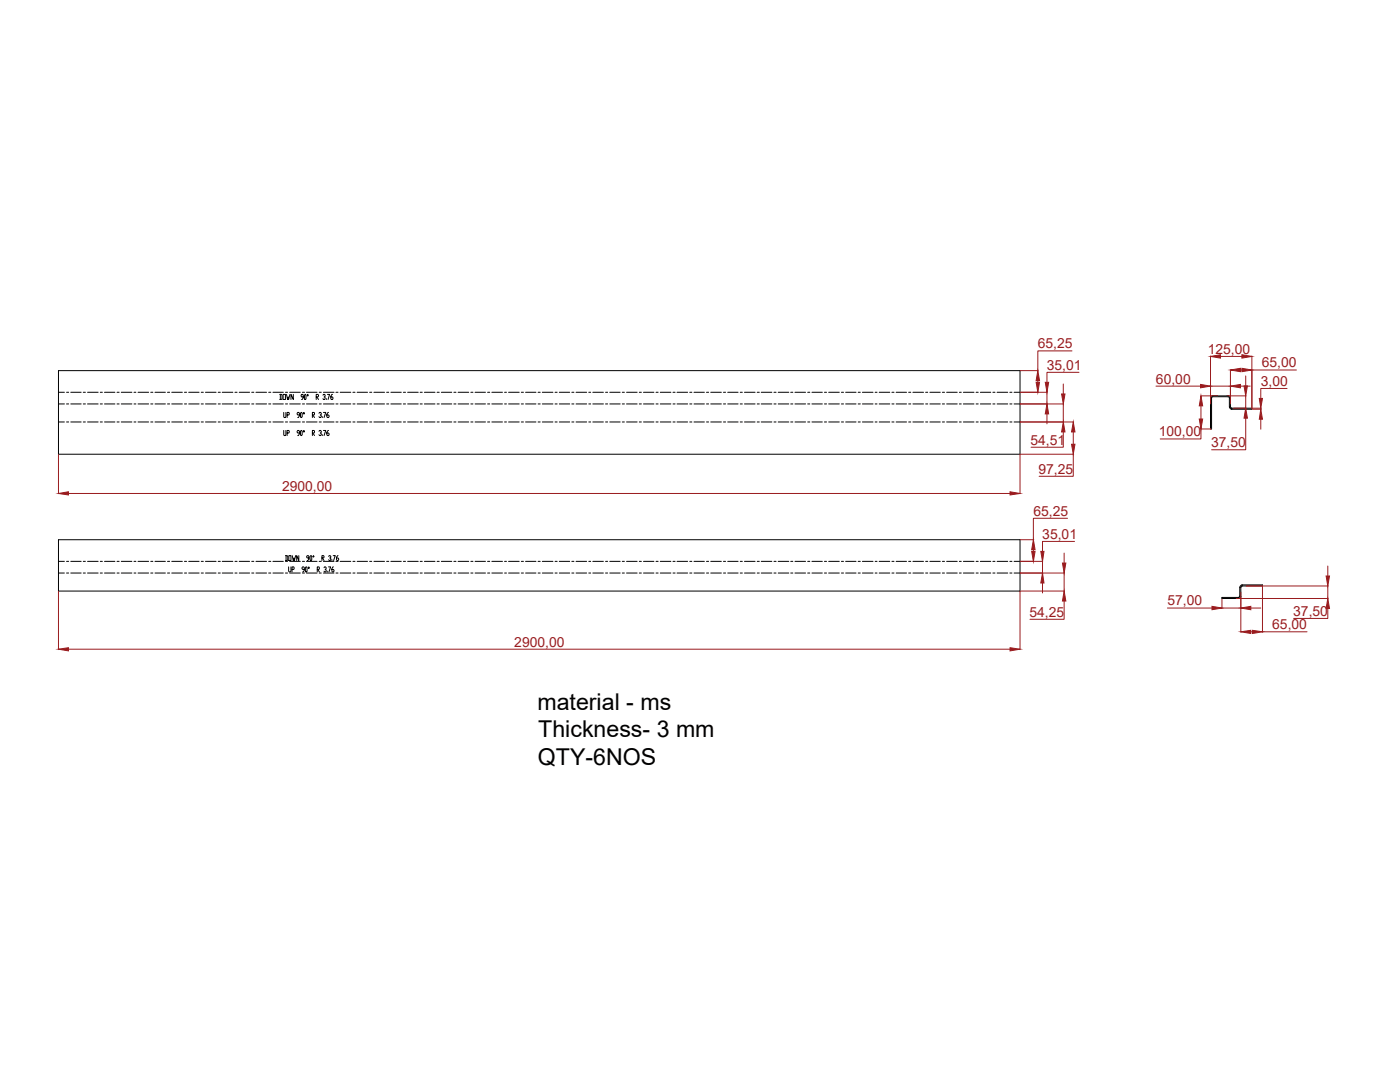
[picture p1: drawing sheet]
<svg xmlns="http://www.w3.org/2000/svg" width="279mm" height="216mm" viewBox="0 0 279 216" stroke-linecap="round" stroke-linejoin="round" font-family="sans-serif">
<!-- layer: 0 -->
<g fill="none" stroke="#000" stroke-width=".2">
<path d="M11.7 78.3h1.2M11.7 74h191.9v16.6h-191.9zM13.3 78.3h.4M14.1 78.3h2.1M16.6 78.3h.4M17.5 78.3h2.1M20 78.3h.4M20.9 78.3h2M23.4 78.3h.4M24.2 78.3h2.1M26.7 78.3h.4M27.5 78.3h2.2"/>
<path d="M30.1 78.3h.4M30.9 78.3h2.1M33.4 78.3h.5M34.3 78.3h2.1M36.8 78.3h.4M37.7 78.3h2M40.2 78.3h.4M41 78.3h2.1M43.5 78.3h.5M44.4 78.3h2.1M46.9 78.3h.4M47.7 78.3h2.1"/>
<path d="M50.2 78.3h.5M51.1 78.3h2.1M53.6 78.3h.4M54.5 78.3h2M55.8 78.7h.4l.1 .2v.6l-.1 .2h-.4M56 78.7v1M56.5 78.7h.5v1h-.5zM57 78.3h.4M57.2 78.7l.2 1 .1-.5 .1 .5 .3-1M57.8 78.3h2.1M58.5 78.7v1l-.4-1v1M60.4 78.3h.4"/>
<path d="M60.5 79.2h-.3v-.5h.2l.1 .2v.5l-.3 .3M60.9 78.7l.2 .2-.1 .8-.2-.2zM61.2 78.3h2.1M61.4 78.7l.1 .2-.1 .1zM63.1 79.2h.3l.2-.2-.2-.3h-.3v1M63.2 79.2l.4 .5M63.7 78.3h.4M64.5 78.9v-.2h.3l.1 .3-.2 .2M64.5 78.3h2.2M64.8 79.2v.5h-.3v-.2M65.1 79.5v.2M65.3 78.7h.5l-.3 1"/>
<path d="M66.4 78.7l-.4 .3v.5l.1 .2h.3v-.5h-.4M67 78.3h.5M67.9 78.3h2.1M70.4 78.3h.5M71.3 78.3h2M73.8 78.3h.4M74.6 78.3h2.1M77.2 78.3h.4M78 78.3h2.1M80.5 78.3h.4M81.4 78.3h2.1M83.8 78.3h.5"/>
<path d="M84.7 78.3h2.1M87.2 78.3h.5M88.1 78.3h2.1M90.6 78.3h.4M91.4 78.3h2.1M94 78.3h.4M94.8 78.3h2.1M97.3 78.3h.4M98.2 78.3h2.1M100.7 78.3h.4M101.5 78.3h2.1M104 78.3h.5"/>
<path d="M104.9 78.3h2.1M107.4 78.3h.4M108.2 78.3h2.1M110.8 78.3h.4M111.6 78.3h2.1M114.1 78.3h.4M115 78.3h2.1M117.5 78.3h.4M118.3 78.3h2.1M120.8 78.3h.5M121.7 78.3h2.1M124.2 78.3h.4"/>
<path d="M125 78.3h2.2M127.6 78.3h.4M128.4 78.3h2.1M130.9 78.3h.4M131.8 78.3h2.1M134.3 78.3h.4M135.1 78.3h2.1M137.7 78.3h.4M138.5 78.3h2.1M141 78.3h.4M141.8 78.3h2.2M144.4 78.3h.4"/>
<path d="M145.2 78.3h2.1M147.7 78.3h.5M148.6 78.3h2.1M151.1 78.3h.4M151.9 78.3h2.1M154.5 78.3h.4M155.3 78.3h2.1M157.8 78.3h.4M158.7 78.3h2.1M161.2 78.3h.4M162 78.3h2.1M164.5 78.3h.5"/>
<path d="M165.4 78.3h2.1M167.9 78.3h.4M168.8 78.3h2M171.3 78.3h.4M172.1 78.3h2.1M174.7 78.3h.3M175.5 78.3h2.1M178 78.3h.4M178.8 78.3h2.1M181.3 78.3h.5M182.2 78.3h2.1M184.7 78.3h.5"/>
<path d="M185.6 78.3h2M188.1 78.3h.4M188.9 78.3h2.1M191.5 78.3h.3M192.3 78.3h2.1M194.8 78.3h.4M195.7 78.3h2M198.1 78.3h.5M199 78.3h2.1M201.5 78.3h.5M202.4 78.3h1.2M241.6 79.4h.2v6.2h-.2z"/>
<path d="M242 79h3.1v.2h-3.1zM242 79.2l-.2 .2M242 79l-.4 .2v.2M245.1 79l.4 .2 .1 .2M245.1 79.2l.2 .2M245.3 79.4h.3v1.8h-.3zM11.7 84.2h1.2M11.7 80.6h1.2M13.3 84.2h.4M13.3 80.6h.4M14.1 84.2h2.1M14.1 80.6h2.1"/>
<path d="M16.6 84.2h.4M16.6 80.6h.4M17.5 84.2h2.1M17.5 80.6h2.1M20 84.2h.4M20 80.6h.4M20.9 84.2h2M20.9 80.6h2M23.4 84.2h.4M23.4 80.6h.4M24.2 84.2h2.1M24.2 80.6h2.1"/>
<path d="M26.7 84.2h.4M26.7 80.6h.4M27.5 84.2h2.2M27.5 80.6h2.2M30.1 84.2h.4M30.1 80.6h.4M30.9 84.2h2.1M30.9 80.6h2.1M33.4 84.2h.5M33.4 80.6h.5M34.3 84.2h2.1M34.3 80.6h2.1"/>
<path d="M36.8 84.2h.4M36.8 80.6h.4M37.7 84.2h2M37.7 80.6h2M40.2 84.2h.4M40.2 80.6h.4M41 84.2h2.1M41 80.6h2.1M43.5 84.2h.5M43.5 80.6h.5M44.4 84.2h2.1M44.4 80.6h2.1"/>
<path d="M46.9 84.2h.4M46.9 80.6h.4M47.7 84.2h2.1M47.7 80.6h2.1M50.2 84.2h.5M50.2 80.6h.5M51.1 84.2h2.1M51.1 80.6h2.1M53.6 84.2h.4M53.6 80.6h.4M54.5 84.2h2M54.5 80.6h2"/>
<path d="M56.6 85.9l.1 1h.3l.1-.2v-.8M56.6 82.3l.1 1h.3l.1-.2v-.8M57 84.2h.4M57 80.6h.4M57.3 86.4h.3v-.5h-.3v1M57.3 82.8h.3v-.5h-.3v1M57.8 84.2h2.1M57.8 80.6h2.1M59.8 86.4h-.4l-.1-.2 .1-.3 .4 .2v.5l-.4 .3M59.8 82.8h-.4l-.1-.2 .1-.3 .4 .2v.5l-.4 .3M60.1 85.9l.2 .2v.6l-.1 .2-.2-.2v-.6zM60.1 82.3l.2 .2v.6l-.1 .2-.2-.2v-.6z"/>
<path d="M60.4 84.2h.4M60.4 80.6h.4M60.6 85.9l.2 .2-.2 .1-.1-.1zM60.6 82.3l.2 .2-.2 .1-.1-.1zM61.2 84.2h2.1M61.2 80.6h2.1M62.3 86.4h.4v-.5h-.4v1M62.3 82.8h.4v-.5h-.4v1M62.4 86.4l.4 .5M62.4 82.8l.4 .5M63.7 86.1l.3-.2 .1 .3-.2 .2M63.7 82.5l.3-.2 .1 .3-.2 .2"/>
<path d="M63.7 84.2h.4M63.7 80.6h.4M64 86.4l.1 .2-.1 .3-.3-.2M64 82.8l.1 .2-.1 .3-.3-.2M64.3 83.1v.2M64.3 86.7v.2M64.5 85.9h.5l-.3 1M64.5 82.3h.5l-.3 1M64.5 84.2h2.2M64.5 80.6h2.2M65.6 85.9l-.4 .3v.5l.4 .2 .1-.3-.1-.2h-.4M65.6 82.3l-.4 .3v.5l.4 .2 .1-.3-.1-.2h-.4"/>
<path d="M67 84.2h.5M67 80.6h.5M67.9 84.2h2.1M67.9 80.6h2.1M70.4 84.2h.5M70.4 80.6h.5M71.3 84.2h2M71.3 80.6h2M73.8 84.2h.4M73.8 80.6h.4M74.6 84.2h2.1M74.6 80.6h2.1"/>
<path d="M77.2 84.2h.4M77.2 80.6h.4M78 84.2h2.1M78 80.6h2.1M80.5 84.2h.4M80.5 80.6h.4M81.4 84.2h2.1M81.4 80.6h2.1M83.8 84.2h.5M83.8 80.6h.5M84.7 84.2h2.1M84.7 80.6h2.1"/>
<path d="M87.2 84.2h.5M87.2 80.6h.5M88.1 84.2h2.1M88.1 80.6h2.1M90.6 84.2h.4M90.6 80.6h.4M91.4 84.2h2.1M91.4 80.6h2.1M94 84.2h.4M94 80.6h.4M94.8 84.2h2.1M94.8 80.6h2.1"/>
<path d="M97.3 84.2h.4M97.3 80.6h.4M98.2 84.2h2.1M98.2 80.6h2.1M100.7 84.2h.4M100.7 80.6h.4M101.5 84.2h2.1M101.5 80.6h2.1M104 84.2h.5M104 80.6h.5M104.9 84.2h2.1M104.9 80.6h2.1"/>
<path d="M107.4 84.2h.4M107.4 80.6h.4M108.2 84.2h2.1M108.2 80.6h2.1M110.8 84.2h.4M110.8 80.6h.4M111.6 84.2h2.1M111.6 80.6h2.1M114.1 84.2h.4M114.1 80.6h.4M115 84.2h2.1M115 80.6h2.1"/>
<path d="M117.5 84.2h.4M117.5 80.6h.4M118.3 84.2h2.1M118.3 80.6h2.1M120.8 84.2h.5M120.8 80.6h.5M121.7 84.2h2.1M121.7 80.6h2.1M124.2 84.2h.4M124.2 80.6h.4M125 84.2h2.2M125 80.6h2.2"/>
<path d="M127.6 84.2h.4M127.6 80.6h.4M128.4 84.2h2.1M128.4 80.6h2.1M130.9 84.2h.4M130.9 80.6h.4M131.8 84.2h2.1M131.8 80.6h2.1M134.3 84.2h.4M134.3 80.6h.4M135.1 84.2h2.1M135.1 80.6h2.1"/>
<path d="M137.7 84.2h.4M137.7 80.6h.4M138.5 84.2h2.1M138.5 80.6h2.1M141 84.2h.4M141 80.6h.4M141.8 84.2h2.2M141.8 80.6h2.2M144.4 84.2h.4M144.4 80.6h.4M145.2 84.2h2.1M145.2 80.6h2.1"/>
<path d="M147.7 84.2h.5M147.7 80.6h.5M148.6 84.2h2.1M148.6 80.6h2.1M151.1 84.2h.4M151.1 80.6h.4M151.9 84.2h2.1M151.9 80.6h2.1M154.5 84.2h.4M154.5 80.6h.4M155.3 84.2h2.1M155.3 80.6h2.1"/>
<path d="M157.8 84.2h.4M157.8 80.6h.4M158.7 84.2h2.1M158.7 80.6h2.1M161.2 84.2h.4M161.2 80.6h.4M162 84.2h2.1M162 80.6h2.1M164.5 84.2h.5M164.5 80.6h.5M165.4 84.2h2.1M165.4 80.6h2.1"/>
<path d="M167.9 84.2h.4M167.9 80.6h.4M168.8 84.2h2M168.8 80.6h2M171.3 84.2h.4M171.3 80.6h.4M172.1 84.2h2.1M172.1 80.6h2.1M174.7 84.2h.3M174.7 80.6h.3M175.5 84.2h2.1M175.5 80.6h2.1"/>
<path d="M178 84.2h.4M178 80.6h.4M178.8 84.2h2.1M178.8 80.6h2.1M181.3 84.2h.5M181.3 80.6h.5M182.2 84.2h2.1M182.2 80.6h2.1M184.7 84.2h.5M184.7 80.6h.5M185.6 84.2h2M185.6 80.6h2"/>
<path d="M188.1 84.2h.4M188.1 80.6h.4M188.9 84.2h2.1M188.9 80.6h2.1M191.5 84.2h.3M191.5 80.6h.3M192.3 84.2h2.1M192.3 80.6h2.1M194.8 84.2h.4M194.8 80.6h.4M195.7 84.2h2M195.7 80.6h2"/>
<path d="M198.1 84.2h.5M198.1 80.6h.5M199 84.2h2.1M199 80.6h2.1M201.5 84.2h.5M201.5 80.6h.5M202.4 84.2h1.2M202.4 80.6h1.2M245.4 81.2l.1 .2 .3 .3M245.6 81.2l.2 .2M245.8 81.4v.3M245.8 81.4h4v.3h-4"/>
<path d="M11.7 107.7h191.9v10.2h-191.9zM11.7 114.3h1.2M11.7 112h1.2M13.3 114.3h.4M13.3 112h.4M14.1 114.3h2.1M14.1 112h2.1M16.6 114.3h.4M16.6 112h.4M17.5 114.3h2.1M17.5 112h2.1M20 114.3h.4"/>
<path d="M20 112h.4M20.9 114.3h2M20.9 112h2M23.4 114.3h.4M23.4 112h.4M24.2 114.3h2.1M24.2 112h2.1M26.7 114.3h.4M26.7 112h.4M27.5 114.3h2.2M27.5 112h2.2M30.1 114.3h.4"/>
<path d="M30.1 112h.4M30.9 114.3h2.1M30.9 112h2.1M33.4 114.3h.5M33.4 112h.5M34.3 114.3h2.1M34.3 112h2.1M36.8 114.3h.4M36.8 112h.4M37.7 114.3h2M37.7 112h2M40.2 114.3h.4"/>
<path d="M40.2 112h.4M41 114.3h2.1M41 112h2.1M43.5 114.3h.5M43.5 112h.5M44.4 114.3h2.1M44.4 112h2.1M46.9 114.3h.4M46.9 112h.4M47.7 114.3h2.1M47.7 112h2.1M50.2 114.3h.5"/>
<path d="M50.2 112h.5M51.1 114.3h2.1M51.1 112h2.1M53.6 114.3h.4M53.6 112h.4M54.5 114.3h2M54.5 112h2M57 110.9h.3l.1 .1v.7l-.1 .1h-.3M57 114.3h.4M57 112h.4M57.1 110.9v.9M57.6 113.1v.9l.1 .1 .4-.1v-.9"/>
<path d="M57.6 110.9h.5v.9h-.5zM57.8 114.3h2.1M57.8 112h2.1M58.3 113.6h.3v-.5h-.3v1M58.3 110.9l.2 .9 .2-.5v.5l.3-.9M59.6 110.9v.9l-.4-.9v.9M60.4 114.3h.4M60.4 112h.4M60.7 113.6h-.3l-.1-.1 .1-.4 .3 .2v.5l-.3 .3M61.1 113.1l.2 .2-.1 .8-.3-.1v-.7zM61.2 114.3h2.1M61.2 112h2.1"/>
<path d="M61.6 113.1l.2 .2-.2 .2zM61.7 111.3h-.4l-.1-.1 .1-.3 .4 .1v.5l-.4 .3M62 110.9l.2 .1-.1 .8-.2-.1zM62.6 110.9l.1 .1-.1 .2zM63.3 113.6h.4v-.5h-.4v1M63.4 113.6l.3 .5M63.7 114.3h.4M63.7 112h.4M64.2 111.3h.4v-.4h-.4v.9M64.3 111.3l.4 .5M64.5 114.3h2.2M64.5 112h2.2"/>
<path d="M64.7 113.3l.1-.2 .3 .2-.2 .3M65 113.6l.1 .2-.1 .3h-.2l-.1-.1M65.3 114v.1M65.6 113.1h.4l-.4 1M65.6 111l.1-.1 .3 .1-.2 .3M65.9 111.3l.1 .2-.1 .3h-.2l-.1-.1M66.2 111.7v.1M66.5 110.9h.4l-.3 .9M66.5 113.1l-.3 .4v.5l.1 .1h.2l.2-.3-.2-.2h-.3M67 114.3h.5M67 112h.5M67.5 110.9l-.3 .3v.5l.1 .1h.2l.1-.3-.1-.2h-.3"/>
<path d="M67.9 114.3h2.1M67.9 112h2.1M70.4 114.3h.5M70.4 112h.5M71.3 114.3h2M71.3 112h2M73.8 114.3h.4M73.8 112h.4M74.6 114.3h2.1M74.6 112h2.1M77.2 114.3h.4M77.2 112h.4"/>
<path d="M78 114.3h2.1M78 112h2.1M80.5 114.3h.4M80.5 112h.4M81.4 114.3h2.1M81.4 112h2.1M83.8 114.3h.5M83.8 112h.5M84.7 114.3h2.1M84.7 112h2.1M87.2 114.3h.5M87.2 112h.5"/>
<path d="M88.1 114.3h2.1M88.1 112h2.1M90.6 114.3h.4M90.6 112h.4M91.4 114.3h2.1M91.4 112h2.1M94 114.3h.4M94 112h.4M94.8 114.3h2.1M94.8 112h2.1M97.3 114.3h.4M97.3 112h.4"/>
<path d="M98.2 114.3h2.1M98.2 112h2.1M100.7 114.3h.4M100.7 112h.4M101.5 114.3h2.1M101.5 112h2.1M104 114.3h.5M104 112h.5M104.9 114.3h2.1M104.9 112h2.1M107.4 114.3h.4M107.4 112h.4"/>
<path d="M108.2 114.3h2.1M108.2 112h2.1M110.8 114.3h.4M110.8 112h.4M111.6 114.3h2.1M111.6 112h2.1M114.1 114.3h.4M114.1 112h.4M115 114.3h2.1M115 112h2.1M117.5 114.3h.4M117.5 112h.4"/>
<path d="M118.3 114.3h2.1M118.3 112h2.1M120.8 114.3h.5M120.8 112h.5M121.7 114.3h2.1M121.7 112h2.1M124.2 114.3h.4M124.2 112h.4M125 114.3h2.2M125 112h2.2M127.6 114.3h.4M127.6 112h.4"/>
<path d="M128.4 114.3h2.1M128.4 112h2.1M130.9 114.3h.4M130.9 112h.4M131.8 114.3h2.1M131.8 112h2.1M134.3 114.3h.4M134.3 112h.4M135.1 114.3h2.1M135.1 112h2.1M137.7 114.3h.4M137.7 112h.4"/>
<path d="M138.5 114.3h2.1M138.5 112h2.1M141 114.3h.4M141 112h.4M141.8 114.3h2.2M141.8 112h2.2M144.4 114.3h.4M144.4 112h.4M145.2 114.3h2.1M145.2 112h2.1M147.7 114.3h.5M147.7 112h.5"/>
<path d="M148.6 114.3h2.1M148.6 112h2.1M151.1 114.3h.4M151.1 112h.4M151.9 114.3h2.1M151.9 112h2.1M154.5 114.3h.4M154.5 112h.4M155.3 114.3h2.1M155.3 112h2.1M157.8 114.3h.4M157.8 112h.4"/>
<path d="M158.7 114.3h2.1M158.7 112h2.1M161.2 114.3h.4M161.2 112h.4M162 114.3h2.1M162 112h2.1M164.5 114.3h.5M164.5 112h.5M165.4 114.3h2.1M165.4 112h2.1M167.9 114.3h.4M167.9 112h.4"/>
<path d="M168.8 114.3h2M168.8 112h2M171.3 114.3h.4M171.3 112h.4M172.1 114.3h2.1M172.1 112h2.1M174.7 114.3h.3M174.7 112h.3M175.5 114.3h2.1M175.5 112h2.1M178 114.3h.4M178 112h.4"/>
<path d="M178.8 114.3h2.1M178.8 112h2.1M181.3 114.3h.5M181.3 112h.5M182.2 114.3h2.1M182.2 112h2.1M184.7 114.3h.5M184.7 112h.5M185.6 114.3h2M185.6 112h2M188.1 114.3h.4M188.1 112h.4"/>
<path d="M188.9 114.3h2.1M188.9 112h2.1M191.5 114.3h.3M191.5 112h.3M192.3 114.3h2.1M192.3 112h2.1M194.8 114.3h.4M194.8 112h.4M195.7 114.3h2M195.7 112h2M198.1 114.3h.5M198.1 112h.5"/>
<path d="M199 114.3h2.1M199 112h2.1M201.5 114.3h.5M201.5 112h.5M202.4 114.3h1.2M202.4 112h1.2M243.9 119.2h3.3v.2h-3.3zM247.4 118.9l-.2 .3M247.4 119h.2M247.4 119v-1.8h.2v1.8M247.6 118.9v.3l-.4 .2M247.9 116.7h4.1v.2h-4.1z"/>
<path d="M247.9 116.7l-.4 .2v.3M247.9 116.9l-.2 .3"/>
</g>
<g fill="none" stroke="#991b1e" stroke-width=".2">
<path d="M203.6 78.3h5.4M203.6 74h3.6M207.1 75.9v.4M208.9 78.3v2.3M212.2 76.6v2M213.9 70h-6.8v4M215.3 74.3h-6.4v2M230.7 77h8.9M239.6 79h3.4M241.6 71v9.6M241.6 77h4M243.6 71.1h4.2"/>
<path d="M244.8 79h3.9M245.6 73.8v6.8M247.6 73.8h.2M247.6 77h1.9M248.6 75v2M248.6 79v2.4M249.8 71v10.6M249.8 73.8h8.9M256.9 77.5h-5.3v2M11.7 90.7v7.8M13.7 98.5h187.9M203.6 90.7v7.8"/>
<path d="M203.6 90.6h10.7M203.6 84.2h10.7M203.6 80.6h8.6M208.9 82.6v2M212.2 86.2v3h-6.4M212.2 80.6v3.6M214.2 90.6v4.4h-6.8M214.2 86.2v2.4M239.6 85.6h2.1M239.7 85.6v2h-8.2M239.7 81v2.6M246.2 81.4h2.5"/>
<path d="M248.6 83.4v6.3h-6.8M249.9 81.4h1.8M250 81.7h1.7M251.6 81.4v.3M251.6 83.7v1.9M11.7 118v11.6M203.6 118v11.6M203.6 117.9h8.9M203.6 114.3h8.9M203.6 112h4.5M203.6 107.7h2.7M206.2 109.7v.3"/>
<path d="M208.1 112v2.3M208.1 116.3v2M212.4 119.9v3.7h-6.8M212.4 110.4v2M212.4 114.3v3.6M213 103.4h-6.8v4.3M214.4 108h-6.3v2M243.9 119.5v1.9M246.7 119.4h18.3M247.6 118.2v8M248.7 116.9h16.3M252 117v9.2"/>
<path d="M265 112.9v2M265 116.9v2.5M13.7 129.5h187.9M233 121.3h8.9M243.9 121.3h3.7M249.6 126.1h.4M249.6 121.3h2M252 126.1h8.8M265 121.4v2h-6.8"/>
</g>
<g fill="#991b1e" stroke="#991b1e" stroke-width=".2">
<path d="M245.6 73.8l2-.3v.7z"/>
<path d="M247.8 73.5l2 .3-2 .4z"/>
<path d="M245.6 77l2-.3v.7z"/>
<path d="M239.6 76.7l2 .3-2 .4z"/>
<path d="M239.7 79l.3 2h-.7z"/>
<path d="M239.3 83.6h.7l-.3 2z"/>
<path d="M247.6 126.1l2-.3v.6z"/>
<path d="M250 125.8l2 .3-2 .3z"/>
<path d="M247.6 121.3l2-.3v.7z"/>
<path d="M241.9 121l2 .3-2 .4z"/>
<path d="M214.2 84.2l.3 2h-.6z"/>
<path d="M213.9 88.6h.6l-.3 2z"/>
<path d="M211.9 78.6h.6l-.3 2z"/>
<path d="M212.2 84.2l.3 2h-.6z"/>
<path d="M208.9 80.6l.4 2h-.7z"/>
<path d="M208.6 76.3h.7l-.4 2z"/>
<path d="M206.8 76.3h.7l-.4 2z"/>
<path d="M207.1 74l.4 1.9h-.7z"/>
<path d="M212 112.4h.7l-.3 1.9z"/>
<path d="M212.4 117.9l.3 2h-.7z"/>
<path d="M208.1 114.3l.3 2h-.7z"/>
<path d="M207.7 110h.7l-.3 2z"/>
<path d="M205.9 110h.7l-.4 2z"/>
<path d="M206.2 107.7l.4 2h-.7z"/>
<path d="M251.6 81.7l.4 2h-.7z"/>
<path d="M251.3 79.5h.7l-.4 1.9z"/>
<path d="M248.3 77h.6l-.3 2z"/>
<path d="M248.6 81.4l.3 2h-.6z"/>
<path d="M264.7 114.9h.6l-.3 2z"/>
<path d="M265 119.4l.3 2h-.6z"/>
<path d="M11.7 98.5l2-.4v.7z"/>
<path d="M201.6 98.1l2 .4-2 .3z"/>
<path d="M241.6 71.1l2-.3v.7z"/>
<path d="M247.8 70.8l2 .3-2 .4z"/>
<path d="M201.6 129.2l2 .3-2 .4z"/>
<path d="M11.7 129.5l2-.3v.7z"/>
</g>
<g font-size="4.6">
<text x="107.3" y="141.6">material - ms</text>
<text x="107.4" y="147.2">Thickness- 3 mm</text>
<text x="107.3" y="152.7">QTY-6NOS</text>
</g>
<g font-size="2.8" fill="#991b1e">
<text x="207.1" y="69.5">65,25</text>
<text x="241" y="70.6">125,00</text>
<text x="208.9" y="73.8">35,01</text>
<text x="230.7" y="76.5">60,00</text>
<text x="251.6" y="77">3,00</text>
<text x="251.8" y="73.3">65,00</text>
<text x="205.6" y="88.7">54,51</text>
<text x="231.3" y="87.1">100,00</text>
<text x="241.7" y="89.3">37,50</text>
<text x="207.2" y="94.5">97,25</text>
<text x="56.3" y="98">2900,00</text>
<text x="206.2" y="103">65,25</text>
<text x="208" y="107.6">35,01</text>
<text x="205.4" y="123.1">54,25</text>
<text x="233" y="120.8">57,00</text>
<text x="253.9" y="125.6">65,00</text>
<text x="258.1" y="122.9">37,50</text>
<text x="102.6" y="129.1">2900,00</text>
</g>
</svg>
